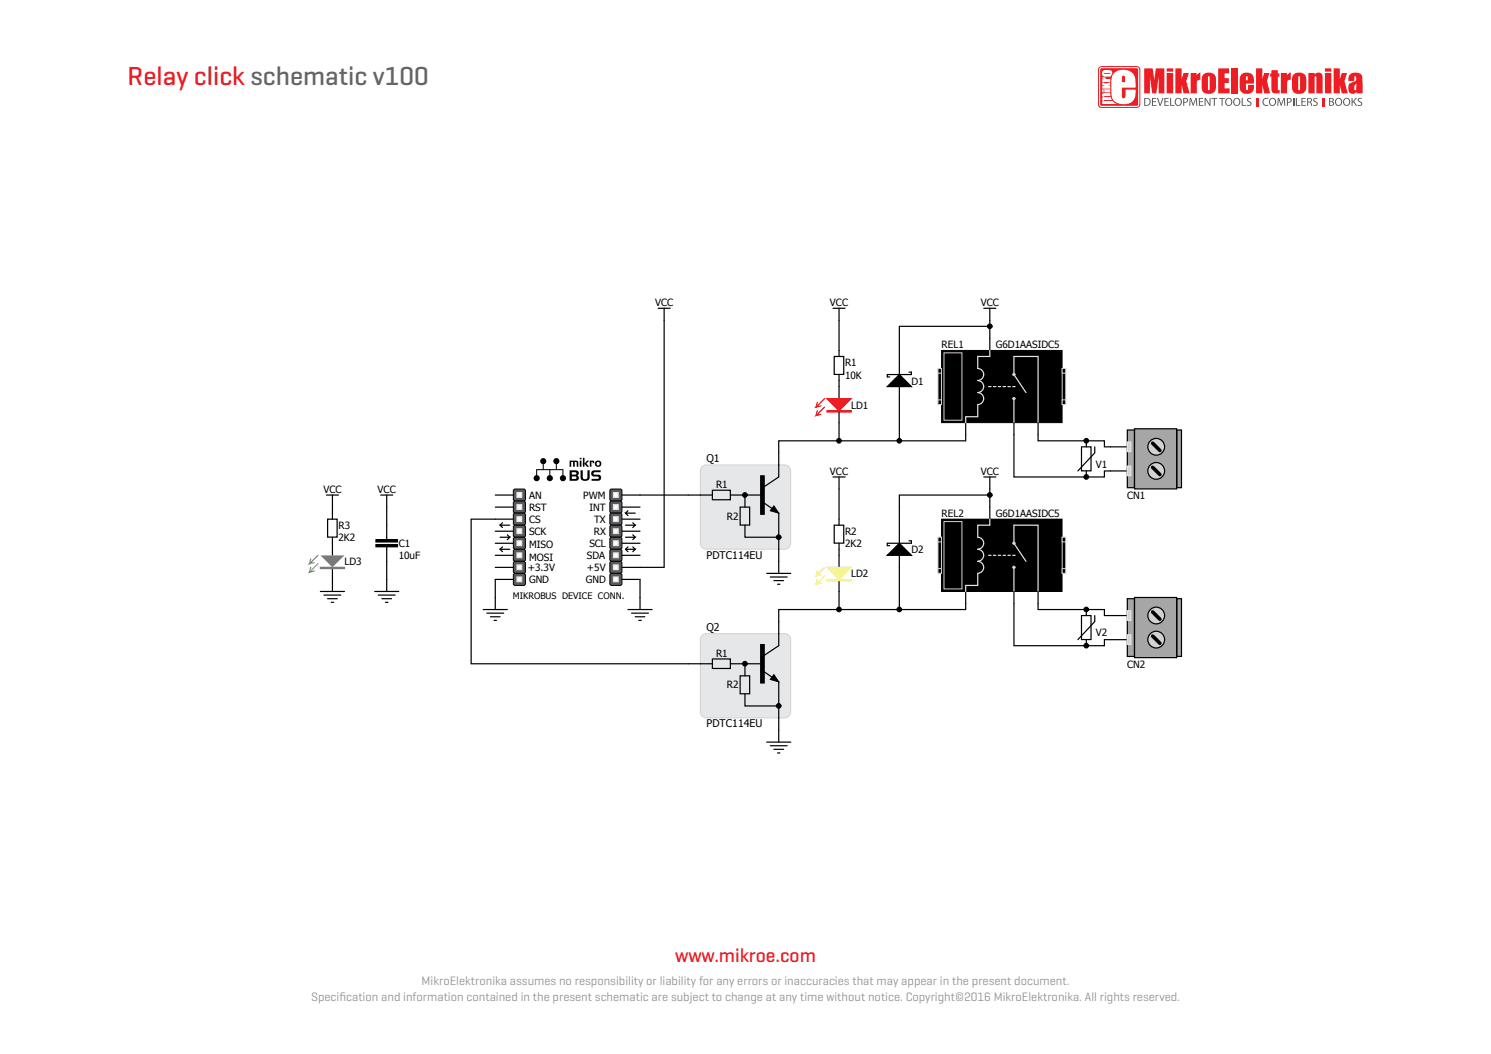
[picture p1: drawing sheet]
<svg xmlns="http://www.w3.org/2000/svg" width="297mm" height="210mm" viewBox="0 0 297 210" stroke-linecap="round" stroke-linejoin="round" font-family="sans-serif">
<!-- layer: Layer 1 -->
<path d="M0 0h297v210h-297z" fill="none" stroke="#fff" stroke-width=".35"/>
<g fill="#ed1d24">
<path d="M218.9 13.4l.5-.2h7a.69 .69 0 0 1 .7 .7v6.9a.69 .69 0 0 1-.7 .7h-7a.69 .69 0 0 1-.7-.7v-6.9z"/>
<path d="M227.9 13.6h1.7l.3 2.4 .3-2.4h1.7v5h-1.1v-3.3l-.5 3.3h-.8l-.4-3.3v3.3h-1.2z"/>
<path d="M234.1 13.6h1.3v2.1l.4-1.2h1l-.5 1.7 .7 2.4h-1.2l-.4-1.8v1.8h-1.3z"/>
<path d="M237.1 14.5h1.3l-.1 .6 .4-.5 .4-.1v1.4l-.5 .1-.2 .3v2.3h-1.3z"/>
<path d="M242.7 13.6h2.1v1h-.8v1h.8v.9h-.8v1.1h.9v1h-2.2z"/>
<path d="M245.2 13.6h1.3v5h-1.3z"/>
<path d="M250.2 13.6h1.2v2.1l.4-1.2h1.1l-.5 1.7 .6 2.4h-1.2l-.4-1.8v1.8h-1.2z"/>
<path d="M253.3 14h1.2v.6h.4v.7h-.4v2.2l.1 .4 .3 .1v.6h-.5a.92 .92 0 0 1-1-.2 .92 .92 0 0 1-.1-1v-2.1h-.3v-.7h.3z"/>
<path d="M255.1 14.5h1.3l-.1 .6 .4-.5 .4-.1v1.4l-.5 .1-.2 .3v2.3h-1.3z"/>
<path d="M260.6 14.5h1.3v.4a.91 .91 0 0 1 1.2-.3 .91 .91 0 0 1 .4 1.2v2.8h-1.3v-3.2l-.1-.2-.2 .2v3.2h-1.3z"/>
<path d="M265.6 13.6h1.3v2.1l.4-1.2h1l-.5 1.7 .7 2.4h-1.2l-.4-1.8v1.8h-1.3z"/>
<path d="M232.4 13.6h1.3v.7h-1.3zM232.4 14.5h1.3v4.1h-1.3z"/>
<path d="M239.7 14.8a1.46 1.46 0 0 1 1.7-.3 1.46 1.46 0 0 1 .8 1.5v1a1.48 1.48 0 0 1-1 1.7 1.48 1.48 0 0 1-1.8-.8v-2.2zM240.7 15.2l-.1 2.3v.4l.2 .1 .2-.2v-2.1l-.1-.4z"/>
<path d="M247.4 14.8a1.5 1.5 0 0 1 1.6-.2 1.5 1.5 0 0 1 .8 1.5v.6h-1.6v1.2h.4v-1h1.2a1.45 1.45 0 0 1-1.3 1.8 1.45 1.45 0 0 1-1.6-1.6l.1-1.8zM248.3 15.2l-.1 .8h.3v-.7z"/>
<path d="M257.7 14.8a1.46 1.46 0 0 1 1.7-.3 1.46 1.46 0 0 1 .8 1.5v1a1.48 1.48 0 0 1-1 1.7 1.48 1.48 0 0 1-1.8-.8v-2.2zM258.7 15.2l-.1 2.3v.4l.2 .1 .2-.2v-2.1l-.1-.4z"/>
<path d="M263.9 13.6h1.3v.7h-1.3zM263.9 14.5h1.3v4.1h-1.3z"/>
<path d="M269 14.8a1.44 1.44 0 0 1 1.5-.3 1.44 1.44 0 0 1 .9 1.2v2.9h-1.2v-.3a.91 .91 0 0 1-1.2 .3 .91 .91 0 0 1-.4-1.2v-.3a2.24 2.24 0 0 1 1.5-1.1l.1-.6-.2-.2-.2 .1v.8h-1.2v-.8zM270 16.8a.86 .86 0 0 0 0 1.2l.2-.2v-1.1z"/>
</g>
<g fill="#fff">
<path d="M219.2 13.4l-.3 .5 .1 7.2 .4 .2 7.3-.1 .2-.4v-7.2l-.5-.2zM219.3 13.6h7.1l.3 .1v7.1l-.1 .2-7.2 .1-.2-.2v-7z"/>
<path d="M219.6 17.8v.6h.2v-.6zM219.5 15.4l.3 .4h-.2v.5h1.6v-.6h-.9l-.1-.3zM220 17.8v.6h1.2v-.6zM219.6 16.4v.5l.5 .2h-.5v.6h1.6v-.6h-.6l.6-.2v-.5l-.9 .2zM219.7 18.6l-.2 .4 .2 .4-.2 .3 .2 .4h-.1v.6h2.8l-.8-.6h-1.7v-.2h1.6l-.2-.6-1.4-.1 1.3-.1v-.5zM219.7 14.1a.74 .74 0 0 0-.1 .9 .74 .74 0 0 0 .9 .3l.8-.1a.74 .74 0 0 0-.2-1.2h-1.1zM219.9 14.6h1.3l-1.1 .1z"/>
<path d="M222 14.5a2.77 2.77 0 0 1 4 .6l.2 1v1.4h-2.7v2a.35 .35 0 0 0 .4 .1 .35 .35 0 0 0 .3-.3v-1.4h2a2.31 2.31 0 0 1-3 2.8 2.06 2.06 0 0 1-1.8-2.5l.1-2.7zM223.5 15.2v1.2h.6l-.1-1.2-.2-.1z"/>
</g>
<g fill="#ed1d24">
<path d="M250.3 19.5h.4v1.7h-.4z"/>
<path d="M263.4 19.5h.4v1.7h-.4z"/>
</g>
<g fill="#58595b">
<path d="M229.5 19.5h.8v.2h-.6v.5h.6v.1h-.6v.6h.7v.2h-.9z"/>
<path d="M230.5 19.5h.2l.4 1.4 .4-1.4h.3l-.6 1.6h-.2z"/>
<path d="M231.9 19.5h.9v.2h-.7v.5h.6v.1h-.6v.6h.7v.2h-.9z"/>
<path d="M233.1 19.5h.2v1.4h.7v.2h-.9z"/>
<path d="M237 19.5h.3l.4 1.3 .4-1.3h.3l.1 1.6h-.2l-.1-1.4-.5 1.4h-.1l-.4-1.4-.1 1.4h-.2z"/>
<path d="M238.8 19.5h.9v.2h-.7v.5h.6v.1h-.6v.6h.7v.2h-.9z"/>
<path d="M240 19.5h.2l.8 1.3-.1-1.3h.2v1.6h-.2l-.8-1.3v1.3h-.1z"/>
<path d="M241.3 19.5h1.2v.2h-.5v1.4h-.2v-1.4h-.5z"/>
<path d="M242.9 19.5h1.1v.2h-.5v1.4h-.2v-1.4h-.4z"/>
<path d="M247.3 19.5h.2v1.4h.7v.2h-.9z"/>
<path d="M248.5 19.7l.4-.2 .3 .1v.1h-.3l-.3 .1v.2l.3 .2a.46 .46 0 0 1 .4 .4 .46 .46 0 0 1-.2 .4h-.7v-.2l.4 .1 .3-.1v-.3l-.3-.1a.45 .45 0 0 1-.3-.7z"/>
<path d="M251.7 19.7l.6-.2 .4 .1-.1 .1a.64 .64 0 0 0-.9 .6 .64 .64 0 0 0 .9 .6l.1 .1a.82 .82 0 0 1-1.1-.2 .82 .82 0 0 1 .1-1.1z"/>
<path d="M254.5 19.5h.3l.4 1.3 .5-1.3h.2l.1 1.6h-.2v-1.4l-.5 1.4h-.2l-.4-1.4-.1 1.4h-.2z"/>
<path d="M257.6 19.5h.2v1.6h-.2z"/>
<path d="M258.1 19.5h.2v1.4h.7v.2h-.9z"/>
<path d="M259.2 19.5h.9v.2h-.7v.5h.6v.1h-.6v.6h.7v.2h-.9z"/>
<path d="M261.6 19.7l.5-.2 .3 .1v.1h-.3l-.3 .1v.2l.3 .2a.46 .46 0 0 1 .4 .4 .46 .46 0 0 1-.2 .4h-.7v-.2l.4 .1 .3-.1v-.3l-.3-.1a.45 .45 0 0 1-.4-.7z"/>
<path d="M269.2 19.5h.2v.8l.6-.8h.3l-.6 .7 .6 .9h-.2l-.5-.8-.2 .2v.6h-.2z"/>
<path d="M270.5 19.7l.4-.2 .4 .1-.1 .1h-.3l-.2 .1v.2l.3 .2a.46 .46 0 0 1 .3 .4 .46 .46 0 0 1-.2 .4h-.7l.1-.2 .3 .1 .3-.1v-.3l-.2-.1a.45 .45 0 0 1-.4-.7z"/>
<path d="M227.9 19.5a.88 .88 0 0 1 1.3 .8 .88 .88 0 0 1-1.3 .8zM228.1 19.7v1.2a.66 .66 0 0 0 .9-.6 .66 .66 0 0 0-.9-.6z"/>
<path d="M234 20.3a.76 .76 0 0 1 1.5 0 .76 .76 0 0 1-1.5 0zM234.3 19.9a.58 .58 0 0 0 0 .8 .58 .58 0 0 0 .8 .1 .58 .58 0 0 0 .1-.9 .58 .58 0 0 0-.9 0z"/>
<path d="M235.7 19.5a.58 .58 0 0 1 .7 .1 .58 .58 0 0 1 .1 .7l-.6 .2v.6h-.2zM235.9 19.7v.6h.4a.32 .32 0 0 0 .2-.3 .32 .32 0 0 0-.2-.3z"/>
<path d="M244 20.3a.76 .76 0 0 1 1.5 0 .76 .76 0 0 1-1.5 0zM244.4 19.9a.58 .58 0 0 0-.1 .8 .58 .58 0 0 0 .8 .1 .58 .58 0 0 0 .1-.9 .58 .58 0 0 0-.8 0z"/>
<path d="M245.6 20.3a.76 .76 0 0 1 1.5 0 .76 .76 0 0 1-1.5 0zM246 19.9a.58 .58 0 0 0-.1 .8 .58 .58 0 0 0 .8 .1 .58 .58 0 0 0 .1-.9 .58 .58 0 0 0-.8 0z"/>
<path d="M252.7 20.3a.8 .8 0 0 1 1.6 0 .8 .8 0 0 1-1.6 0zM253.1 19.9a.58 .58 0 0 0-.1 .8 .58 .58 0 0 0 .9 .1 .58 .58 0 0 0 0-.9 .58 .58 0 0 0-.8 0z"/>
<path d="M256.3 19.5a.58 .58 0 0 1 .8 .1 .58 .58 0 0 1 .1 .7l-.7 .2v.6h-.2zM256.5 19.7v.6h.4a.32 .32 0 0 0 .2-.3 .32 .32 0 0 0-.2-.3z"/>
<path d="M260.4 19.5a.55 .55 0 0 1 .7 0 .55 .55 0 0 1 .1 .7l-.2 .1 .4 .8h-.2l-.2-.6-.2-.1h-.2v.7h-.2zM260.6 19.7v.6a.37 .37 0 0 0 .4-.1 .37 .37 0 0 0 .1-.4z"/>
<path d="M264.8 19.5a.52 .52 0 0 1 .6 0 .52 .52 0 0 1 .2 .7h-.2a.47 .47 0 0 1 .3 .7 .47 .47 0 0 1-.6 .2h-.3zM265 19.7v.5l.4-.1v-.3zM265 20.3v.6l.5-.1v-.3z"/>
<path d="M265.9 20.3a.76 .76 0 0 1 1.5 0 .76 .76 0 0 1-1.5 0zM266.3 19.9a.58 .58 0 0 0-.1 .8 .58 .58 0 0 0 .8 .1 .58 .58 0 0 0 .1-.9 .58 .58 0 0 0-.8 0z"/>
<path d="M267.5 20.3a.76 .76 0 0 1 1.5 0 .76 .76 0 0 1-1.5 0zM267.9 19.9a.58 .58 0 0 0-.1 .8 .58 .58 0 0 0 .8 .1 .58 .58 0 0 0 .1-.9 .58 .58 0 0 0-.8 0z"/>
</g>
<path d="M221.2 93.8h4.8M221.2 89h4.8" fill="none" stroke="#000" stroke-width=".24"/>
<path d="M234.4 85.7h.9v11.5h-.9z" fill="#a6a6a6"/>
<path d="M234.4 85.7h.9v11.5h-.9z" fill="none" stroke="#000" stroke-width=".24"/>
<path d="M224.6 85.7h1.4v11.5h-1.4z" fill="#a6a6a6"/>
<path d="M224.6 85.7h1.4v11.5h-1.4z" fill="none" stroke="#000" stroke-width=".24"/>
<path d="M226 85.4h8.4v12h-8.4z" fill="#a6a6a6" stroke="#000" stroke-width=".24"/>
<g fill="#d1d2d5" stroke="#000" stroke-width=".24">
<circle cx="230.3" cy="93.8" r="1.67"/>
<circle cx="230.3" cy="89" r="1.67"/>
</g>
<path d="M229.6 88.3l1.4 1.5M229.6 93.1l1.4 1.5" fill="none" stroke="#000" stroke-width=".72"/>
<path d="M224.6 92.9h.7v1.9h-.7z" fill="#d1d2d5"/>
<path d="M224.6 92.9h.7v1.9h-.7z" fill="none" stroke="#e5e5e5" stroke-width=".24"/>
<path d="M224.6 88.1h.7v1.9h-.7z" fill="#d1d2d5"/>
<path d="M224.6 88.1h.7v1.9h-.7z" fill="none" stroke="#e5e5e5" stroke-width=".24"/>
<path d="M221.2 127.4h4.8M221.2 122.6h4.8" fill="none" stroke="#000" stroke-width=".24"/>
<path d="M234.4 119.3h.9v11.5h-.9z" fill="#a6a6a6"/>
<path d="M234.4 119.3h.9v11.5h-.9z" fill="none" stroke="#000" stroke-width=".24"/>
<path d="M224.6 119.3h1.4v11.5h-1.4z" fill="#a6a6a6"/>
<path d="M224.6 119.3h1.4v11.5h-1.4z" fill="none" stroke="#000" stroke-width=".24"/>
<path d="M226 119h8.4v12h-8.4z" fill="#a6a6a6" stroke="#000" stroke-width=".24"/>
<g fill="#d1d2d5" stroke="#000" stroke-width=".24">
<circle cx="230.3" cy="127.4" r="1.67"/>
<circle cx="230.3" cy="122.6" r="1.67"/>
</g>
<path d="M229.6 121.9l1.4 1.5M229.6 126.7l1.4 1.5" fill="none" stroke="#000" stroke-width=".72"/>
<path d="M224.6 126.5h.7v1.9h-.7z" fill="#d1d2d5"/>
<path d="M224.6 126.5h.7v1.9h-.7z" fill="none" stroke="#e5e5e5" stroke-width=".24"/>
<path d="M224.6 121.7h.7v1.9h-.7z" fill="#d1d2d5"/>
<path d="M224.6 121.7h.7v1.9h-.7z" fill="none" stroke="#e5e5e5" stroke-width=".24"/>
<path d="M66.2 108.2v2.4M66.2 113v2.4" fill="none" stroke="#000" stroke-width=".24"/>
<path d="M63.8 113.2h4.8" fill="none" stroke="#a6a6a6" stroke-width=".24"/>
<path d="M63.8 113h4.8v.3h-4.8z" fill="none" stroke="#68ba57" stroke-width=".24"/>
<path d="M63.8 110.6h4.8l-2.4 2.4z" fill="#68ba57"/>
<path d="M61.9 113l-.2 1M61.9 111.4l-.2 .9M63.3 112.3l-1.6 1.7 .9-.2M63.3 110.6l-1.6 1.7 .9-.2" fill="none" stroke="#68ba57" stroke-width=".24"/>
<path d="M167.1 77v2.4M167.1 81.8v2.4" fill="none" stroke="#000" stroke-width=".24"/>
<path d="M164.7 81.9h4.8" fill="none" stroke="#d00033" stroke-width=".24"/>
<path d="M164.7 81.8h4.8v.3h-4.8z" fill="none" stroke="#d01209" stroke-width=".24"/>
<path d="M164.7 79.4h4.8l-2.4 2.4z" fill="#d01209"/>
<path d="M164.2 79.4l-1.6 1.7 .9-.2M164.7 79.4h4.8l-2.4 2.4zM162.8 81.8l-.2 1M162.8 80.1l-.2 1M164.2 81.1l-1.6 1.7 .9-.3" fill="none" stroke="#d01209" stroke-width=".24"/>
<path d="M167.1 110.6v2.4M167.1 115.4v2.4" fill="none" stroke="#000" stroke-width=".24"/>
<path d="M164.7 115.4h4.8v.3h-4.8zM164.7 115.6h4.8" fill="none" stroke="#fff839" stroke-width=".24"/>
<path d="M164.7 113h4.8l-2.4 2.4z" fill="#fff839"/>
<path d="M162.8 115.4l-.2 1M162.8 113.8l-.2 .9M164.2 114.7l-1.6 1.7 .9-.2M164.2 113l-1.6 1.7 .9-.2M164.7 113h4.8l-2.4 2.4z" fill="none" stroke="#fff839" stroke-width=".24"/>
<path d="M187.6 69.8h24v14.4h-24z" fill="#000" stroke="#000" stroke-width=".2"/>
<path d="M197.2 67.4v2.4M192.4 84.2v2.4" fill="none" stroke="#000" stroke-width=".24"/>
<path d="M194.8 75.8a1.19 1.19 0 0 1 1.1 1.2 1.19 1.19 0 0 1-1.1 1.2M194.8 78.2a1.19 1.19 0 0 1 1.1 1.2 1.19 1.19 0 0 1-1.1 1.2v2.4h-2.4v1.2M197.2 69.8v1.2h-2.4v2.4a1.19 1.19 0 0 1 1.1 1.2 1.19 1.19 0 0 1-1.1 1.2M198.8 77h.5M199.8 77h.5M200.8 77h.5M201.7 77h.5M202 79.4v4.8M204.4 78.2l-2.4-3.6v-3.6h4.8v13.2" fill="none" stroke="#e5e5e5" stroke-width=".24"/>
<g fill="#e6e7e8" stroke="#d1d2d5" stroke-width=".2">
<circle cx="202" cy="74.6" r=".23"/>
<circle cx="202" cy="79.4" r=".23"/>
</g>
<path d="M196.9 77h.5M197.9 77h.5M194.8 109.4a1.19 1.19 0 0 1 1.1 1.2 1.19 1.19 0 0 1-1.1 1.2M194.8 111.8a1.19 1.19 0 0 1 1.1 1.2 1.19 1.19 0 0 1-1.1 1.2v2.4h-2.4v1.2M197.2 103.4v1.2h-2.4v2.4a1.19 1.19 0 0 1 1.1 1.2 1.19 1.19 0 0 1-1.1 1.2M198.8 110.6h.5M199.8 110.6h.5M200.8 110.6h.5M201.7 110.6h.5M202 113v4.8M204.4 111.8l-2.4-3.6v-3.6h4.8v13.2" fill="none" stroke="#e5e5e5" stroke-width=".24"/>
<path d="M202 84.2v2.4M206.8 84.2v2.4M192.4 117.8v2.4M197.2 101v2.4" fill="none" stroke="#000" stroke-width=".24"/>
<path d="M188 70.3h3.6v13.4h-3.6z" fill="#000" stroke="#d1d2d5" stroke-width=".2"/>
<path d="M186.8 73.4h.7v7.2h-.7zM186.8 73.4h.7v1h-.7zM186.8 79.7h.7v.9h-.7zM211.6 73.4h.7v7.2h-.7zM211.6 73.4h.7v1h-.7zM211.6 79.7h.7v.9h-.7zM187.6 103.4h24v14.4h-24z" fill="#000"/>
<path d="M186.8 73.4h.7v7.2h-.7zM186.8 73.4h.7v1h-.7zM186.8 79.7h.7v.9h-.7zM211.6 73.4h.7v7.2h-.7zM211.6 73.4h.7v1h-.7zM211.6 79.7h.7v.9h-.7z" fill="none" stroke="#d1d2d5" stroke-width=".2"/>
<path d="M187.6 103.4h24v14.4h-24z" fill="none" stroke="#000" stroke-width=".2"/>
<g fill="#e6e7e8" stroke="#d1d2d5" stroke-width=".2">
<circle cx="202" cy="108.2" r=".23"/>
<circle cx="202" cy="113" r=".23"/>
</g>
<path d="M196.9 110.6h.5M197.9 110.6h.5" fill="none" stroke="#e5e5e5" stroke-width=".24"/>
<g fill="none" stroke="#000" stroke-width=".24">
<path d="M165.9 61.4h2.4M167.1 61.4v2.4M196 61.4h2.4M197.2 61.4v2.4M98.7 98.6h3.6M123.9 98.6h3.6M165.9 95h2.4M167.1 95v2.4M215.4 89h1.9v4.8h-1.9zM216.4 87.8v1.2M216.4 93.8v1.2M218.1 89v1.2l-3.4 3.6"/>
<path d="M98.7 101h3.6M98.7 103.4h3.6M98.7 105.8h3.6M98.7 108.2h3.6M98.7 110.6h3.6M98.7 113h3.6M98.7 115.4h3.6M123.9 101h3.6M123.9 103.4h3.6M123.9 105.8h3.6M123.9 108.2h3.6M123.9 110.6h3.6"/>
<path d="M123.9 113h3.6M123.9 115.4h3.6M152.7 114.2h4.8M153.4 115h3.4M154.2 115.7h1.9M154.9 116.4h.5M155.1 111.8v2.4M202 117.8v2.4M206.8 117.8v2.4M215.4 122.6h1.9v4.8h-1.9zM216.4 121.4v1.2M216.4 127.4v1.2"/>
<path d="M218.1 122.6v1.2l-3.4 3.6M152.7 147.9h4.8M153.4 148.6h3.4M154.2 149.3h1.9M154.9 150h.5M155.1 145.5v2.4"/>
</g>
<path d="M188 103.9h3.6v13.4h-3.6z" fill="#000" stroke="#d1d2d5" stroke-width=".2"/>
<path d="M186.8 107h.7v7.2h-.7zM186.8 107h.7v1h-.7zM186.8 113.3h.7v.9h-.7zM211.6 107h.7v7.2h-.7zM211.6 107h.7v1h-.7zM211.6 113.3h.7v.9h-.7z" fill="#000"/>
<path d="M186.8 107h.7v7.2h-.7zM186.8 107h.7v1h-.7zM186.8 113.3h.7v.9h-.7zM211.6 107h.7v7.2h-.7zM211.6 107h.7v1h-.7zM211.6 113.3h.7v.9h-.7z" fill="none" stroke="#d1d2d5" stroke-width=".2"/>
<path d="M102.3 97.7l.2-.3h1.9l.3 .3v1.9l-.3 .2h-1.9l-.2-.2z" fill-rule="evenodd" fill="#5a5a5f"/>
<path d="M102.3 97.7l.2-.3h1.9l.3 .3v1.9l-.3 .2h-1.9l-.2-.2z" fill="none" stroke="#000" stroke-width=".2"/>
<path d="M102.3 100.1l.2-.3h1.9l.3 .3v1.9l-.3 .2h-1.9l-.2-.2z" fill-rule="evenodd" fill="#5a5a5f"/>
<path d="M102.3 100.1l.2-.3h1.9l.3 .3v1.9l-.3 .2h-1.9l-.2-.2z" fill="none" stroke="#000" stroke-width=".2"/>
<path d="M103 98.2h.9v.9h-.9z" fill="#fff"/>
<path d="M103 98.2h.9v.9h-.9z" fill="none" stroke="#e5e5e5" stroke-width=".24"/>
<path d="M103 100.6h.9v.9h-.9z" fill="#fff" stroke="#e5e5e5" stroke-width=".24"/>
<path d="M102.3 102.5l.2-.3h1.9l.3 .3v1.9l-.3 .2h-1.9l-.2-.2z" fill-rule="evenodd" fill="#5a5a5f"/>
<path d="M102.3 102.5l.2-.3h1.9l.3 .3v1.9l-.3 .2h-1.9l-.2-.2z" fill="none" stroke="#000" stroke-width=".2"/>
<path d="M102.3 104.9l.2-.3h1.9l.3 .3v1.9l-.3 .2h-1.9l-.2-.2z" fill-rule="evenodd" fill="#5a5a5f"/>
<path d="M102.3 104.9l.2-.3h1.9l.3 .3v1.9l-.3 .2h-1.9l-.2-.2z" fill="none" stroke="#000" stroke-width=".2"/>
<path d="M103 103h.9v.9h-.9z" fill="#fff"/>
<path d="M103 103h.9v.9h-.9z" fill="none" stroke="#e5e5e5" stroke-width=".24"/>
<path d="M103 105.4h.9v.9h-.9z" fill="#fff" stroke="#e5e5e5" stroke-width=".24"/>
<path d="M102.3 107.3l.2-.3h1.9l.3 .3v1.9l-.3 .2h-1.9l-.2-.2z" fill-rule="evenodd" fill="#5a5a5f"/>
<path d="M102.3 107.3l.2-.3h1.9l.3 .3v1.9l-.3 .2h-1.9l-.2-.2z" fill="none" stroke="#000" stroke-width=".2"/>
<path d="M102.3 109.7l.2-.3h1.9l.3 .3v1.9l-.3 .2h-1.9l-.2-.2z" fill-rule="evenodd" fill="#5a5a5f"/>
<path d="M102.3 109.7l.2-.3h1.9l.3 .3v1.9l-.3 .2h-1.9l-.2-.2z" fill="none" stroke="#000" stroke-width=".2"/>
<path d="M103 107.8h.9v.9h-.9z" fill="#fff" stroke="#e5e5e5" stroke-width=".24"/>
<path d="M103 110.2h.9v.9h-.9z" fill="#fff"/>
<path d="M103 110.2h.9v.9h-.9z" fill="none" stroke="#e5e5e5" stroke-width=".24"/>
<path d="M102.3 112.1l.2-.3h1.9l.3 .3v1.9l-.3 .2h-1.9l-.2-.2z" fill-rule="evenodd" fill="#5a5a5f"/>
<path d="M102.3 112.1l.2-.3h1.9l.3 .3v1.9l-.3 .2h-1.9l-.2-.2z" fill="none" stroke="#000" stroke-width=".2"/>
<path d="M102.3 114.5l.2-.3h1.9l.3 .3v1.9l-.3 .2h-1.9l-.2-.2z" fill-rule="evenodd" fill="#5a5a5f"/>
<path d="M102.3 114.5l.2-.3h1.9l.3 .3v1.9l-.3 .2h-1.9l-.2-.2z" fill="none" stroke="#000" stroke-width=".2"/>
<g fill="#fff" stroke="#e5e5e5" stroke-width=".24">
<path d="M103 112.6h.9v.9h-.9z"/>
<path d="M103 115h.9v.9h-.9z"/>
</g>
<path d="M121.5 97.7l.2-.3h1.9l.3 .3v1.9l-.3 .2h-1.9l-.2-.2z" fill-rule="evenodd" fill="#5a5a5f"/>
<path d="M121.5 97.7l.2-.3h1.9l.3 .3v1.9l-.3 .2h-1.9l-.2-.2z" fill="none" stroke="#000" stroke-width=".2"/>
<path d="M121.5 100.1l.2-.3h1.9l.3 .3v1.9l-.3 .2h-1.9l-.2-.2z" fill-rule="evenodd" fill="#5a5a5f"/>
<path d="M121.5 100.1l.2-.3h1.9l.3 .3v1.9l-.3 .2h-1.9l-.2-.2z" fill="none" stroke="#000" stroke-width=".2"/>
<path d="M122.2 98.2h.9v.9h-.9z" fill="#fff"/>
<path d="M122.2 98.2h.9v.9h-.9z" fill="none" stroke="#e5e5e5" stroke-width=".24"/>
<path d="M122.2 100.6h.9v.9h-.9z" fill="#fff"/>
<path d="M122.2 100.6h.9v.9h-.9z" fill="none" stroke="#e5e5e5" stroke-width=".24"/>
<path d="M121.5 102.5l.2-.3h1.9l.3 .3v1.9l-.3 .2h-1.9l-.2-.2z" fill-rule="evenodd" fill="#5a5a5f"/>
<path d="M121.5 102.5l.2-.3h1.9l.3 .3v1.9l-.3 .2h-1.9l-.2-.2z" fill="none" stroke="#000" stroke-width=".2"/>
<path d="M121.5 104.9l.2-.3h1.9l.3 .3v1.9l-.3 .2h-1.9l-.2-.2z" fill-rule="evenodd" fill="#5a5a5f"/>
<path d="M121.5 104.9l.2-.3h1.9l.3 .3v1.9l-.3 .2h-1.9l-.2-.2z" fill="none" stroke="#000" stroke-width=".2"/>
<path d="M122.2 103h.9v.9h-.9z" fill="#fff"/>
<path d="M122.2 103h.9v.9h-.9z" fill="none" stroke="#e5e5e5" stroke-width=".24"/>
<path d="M122.2 105.4h.9v.9h-.9z" fill="#fff"/>
<path d="M122.2 105.4h.9v.9h-.9z" fill="none" stroke="#e5e5e5" stroke-width=".24"/>
<path d="M121.5 107.3l.2-.3h1.9l.3 .3v1.9l-.3 .2h-1.9l-.2-.2z" fill-rule="evenodd" fill="#5a5a5f"/>
<path d="M121.5 107.3l.2-.3h1.9l.3 .3v1.9l-.3 .2h-1.9l-.2-.2z" fill="none" stroke="#000" stroke-width=".2"/>
<path d="M121.5 109.7l.2-.3h1.9l.3 .3v1.9l-.3 .2h-1.9l-.2-.2z" fill-rule="evenodd" fill="#5a5a5f"/>
<path d="M121.5 109.7l.2-.3h1.9l.3 .3v1.9l-.3 .2h-1.9l-.2-.2z" fill="none" stroke="#000" stroke-width=".2"/>
<path d="M122.2 107.8h.9v.9h-.9z" fill="#fff"/>
<path d="M122.2 107.8h.9v.9h-.9z" fill="none" stroke="#e5e5e5" stroke-width=".24"/>
<path d="M122.2 110.2h.9v.9h-.9z" fill="#fff"/>
<path d="M122.2 110.2h.9v.9h-.9z" fill="none" stroke="#e5e5e5" stroke-width=".24"/>
<path d="M121.5 112.1l.2-.3h1.9l.3 .3v1.9l-.3 .2h-1.9l-.2-.2z" fill-rule="evenodd" fill="#5a5a5f"/>
<path d="M121.5 112.1l.2-.3h1.9l.3 .3v1.9l-.3 .2h-1.9l-.2-.2z" fill="none" stroke="#000" stroke-width=".2"/>
<path d="M121.5 114.5l.2-.3h1.9l.3 .3v1.9l-.3 .2h-1.9l-.2-.2z" fill-rule="evenodd" fill="#5a5a5f"/>
<path d="M121.5 114.5l.2-.3h1.9l.3 .3v1.9l-.3 .2h-1.9l-.2-.2z" fill="none" stroke="#000" stroke-width=".2"/>
<path d="M122.2 112.6h.9v.9h-.9z" fill="#fff"/>
<path d="M122.2 112.6h.9v.9h-.9z" fill="none" stroke="#e5e5e5" stroke-width=".24"/>
<path d="M122.2 115h.9v.9h-.9z" fill="#fff"/>
<path d="M122.2 115h.9v.9h-.9z" fill="none" stroke="#e5e5e5" stroke-width=".24"/>
<g fill="none" stroke="#000" stroke-width=".24">
<path d="M131.1 61.4h2.4M132.3 61.4v51.6h-4.8M166.2 71h1.9v3.6h-1.9zM167.1 63.8v7.2M167.1 74.6v2.4M176.7 77l2.4-2.4 2.4 2.4zM179.1 77v10.8M181.1 74.1h.4v.5h-4.8v.5h.5M197.2 67.4v-2.4h-18.1v9.6M197.2 63.8v1.2M65 98.6h2.4M66.2 98.6v4.8"/>
<path d="M75.8 98.6h2.4M77 98.6v8.9M127.5 98.6h9.6M167.1 84.2v3.6M167.1 97.4v7.2M192.4 86.6v1.2h-37.3v2.4M196 95h2.4M197.2 95v3.6M202 86.6v8.4h18v-1.2h1.2M206.8 86.6v1.2h13.2v1.2h1.2M63.8 117.8h4.8M64.5 118.6h3.4"/>
<path d="M65.3 103.4h1.9v3.6h-1.9zM65.3 119.3h1.9M66.2 107v1.2M66.2 115.4v2.4M74.6 117.8h4.8M75.3 118.6h3.4M76.1 119.3h1.9M77 109v8.8M98.7 103.4h-4.9v28.9h43.3M98.7 115.4v6M99.6 107h1.9l-.4 .5M100.1 109l-.5 .4"/>
<path d="M100.1 104.2l-.5 .4M101.1 106.6l.4 .4M101.5 109.4h-1.9l.5 .5M101.5 104.6h-1.9l.5 .5M124.6 104.6h1.9l-.5 .5M124.6 107h1.9l-.5 .5M124.6 109.4h1.9l-.5 .5M124.6 109.4l.5 .5M125.1 101.8l-.5 .4M125.1 109l-.5 .4M126 104.2l.5 .4M126 106.6l.5 .4"/>
<path d="M126 109l.5 .4M126.5 102.2h-1.9l.5 .5M127.5 115.4v6M166.2 104.6h1.9v3.6h-1.9zM167.1 108.2v2.4M167.1 117.8v3.6M176.7 110.6l2.4-2.4 2.4 2.4zM179.1 110.6v10.8M181.1 107.8h.4v.4h-4.8v.5h.5M197.2 101v-2.4h-18.1v9.6M66 120h.5M76.8 120h.5"/>
<path d="M96.3 121.4h4.8M97 122.2h3.3M97.7 122.9h1.9M98.4 123.6h.5M125.1 121.4h4.8M125.8 122.2h3.4M126.5 122.9h1.9M127.2 123.6h.5M192.4 120.2v1.2h-37.3v2.4M202 120.2v8.4h18v-1.2h1.2M206.8 120.2v1.2h13.2v1.2h1.2"/>
</g>
<g fill="#000">
<path d="M176.7 77l2.4-2.4 2.4 2.4zM176.7 110.6l2.4-2.4 2.4 2.4z"/>
<path d="M74.9 107.5h4.3v.5h-4.3z" fill-rule="evenodd"/>
<path d="M74.9 108.5h4.3v.5h-4.3z" fill-rule="evenodd"/>
</g>
<path d="M74.9 107.5h4.3v.5h-4.3zM74.9 108.5h4.3v.5h-4.3z" fill="none" stroke="#000" stroke-width=".2"/>
<path d="M139.7 126.7l.6-.4 .4-.1h15.6a1.2 1.2 0 0 1 1.2 1.2v14.4a1.2 1.2 0 0 1-1.2 1.2h-15.6a1.2 1.2 0 0 1-1.2-1.2v-14.4z" fill="#e6e7e8"/>
<path d="M139.7 126.7l.6-.4 .4-.1h15.6a1.2 1.2 0 0 1 1.2 1.2v14.4a1.2 1.2 0 0 1-1.2 1.2h-15.6a1.2 1.2 0 0 1-1.2-1.2v-14.4z" fill="none" stroke="#d1d2d5" stroke-width=".2"/>
<path d="M137.1 132.3h4.8M141.9 131.3h3.6v1.9h-3.6zM145.5 132.3h6.3M147.4 134.7h1.9v3.5h-1.9zM148.4 138.3v2.4h6.7M148.4 132.3v2.4M152 133.7l3.1 2.2v9.6M155.1 123.8v4.8l-2.9 2" fill="none" stroke="#000" stroke-width=".24"/>
<path d="M154.2 134.4l.9 1.5-1.7-.5z" fill="#000"/>
<path d="M154.2 134.4l.9 1.5-1.7-.5z" fill="none" stroke="#000" stroke-width=".2"/>
<path d="M151.5 128.4h.7v7.7h-.7z" fill-rule="evenodd" fill="#000" stroke="#000" stroke-width=".2"/>
<g fill="#000" stroke="#000" stroke-width=".2">
<circle cx="148.4" cy="132.2" r=".47"/>
<circle cx="155.1" cy="140.6" r=".47"/>
</g>
<path d="M139.7 93.1l.6-.4 .4-.1h15.6a1.2 1.2 0 0 1 1.2 1.2v14.4a1.2 1.2 0 0 1-1.2 1.2h-15.6a1.2 1.2 0 0 1-1.2-1.2v-14.4z" fill="#e6e7e8"/>
<path d="M139.7 93.1l.6-.4 .4-.1h15.6a1.2 1.2 0 0 1 1.2 1.2v14.4a1.2 1.2 0 0 1-1.2 1.2h-15.6a1.2 1.2 0 0 1-1.2-1.2v-14.4z" fill="none" stroke="#d1d2d5" stroke-width=".2"/>
<path d="M137.1 98.6h4.8M141.9 97.7h3.6v1.9h-3.6zM145.5 98.6h6.3M148.4 98.6v2.4M155.1 90.2v4.8l-2.9 2M147.4 101h1.9v3.6h-1.9zM148.4 104.6v2.4h6.7M152 100.1l3.1 2.1v9.6" fill="none" stroke="#000" stroke-width=".24"/>
<path d="M154.2 100.8l.9 1.4-1.7-.4z" fill="#000"/>
<path d="M154.2 100.8l.9 1.4-1.7-.4z" fill="none" stroke="#000" stroke-width=".2"/>
<path d="M151.5 94.8h.7v7.7h-.7z" fill-rule="evenodd" fill="#000" stroke="#000" stroke-width=".2"/>
<g fill="#000" stroke="#000" stroke-width=".2">
<circle cx="197.2" cy="65" r=".47"/>
<circle cx="148.4" cy="98.6" r=".47"/>
<circle cx="167.1" cy="87.8" r=".47"/>
<circle cx="179.1" cy="87.8" r=".47"/>
<circle cx="197.2" cy="98.6" r=".47"/>
<circle cx="216.4" cy="95" r=".47"/>
<circle cx="216.4" cy="87.8" r=".47"/>
<circle cx="155.1" cy="107" r=".47"/>
<circle cx="167.1" cy="121.4" r=".47"/>
<circle cx="179.1" cy="121.4" r=".47"/>
<circle cx="216.4" cy="128.6" r=".47"/>
<circle cx="216.4" cy="121.4" r=".47"/>
</g>
<g fill="#000">
<path d="M107.8 91.4a.61 .61 0 0 1 1 .2 .61 .61 0 0 1-.5 .9v1h2.4v-1a.61 .61 0 0 1-.4-1 .61 .61 0 0 1 1 0 .61 .61 0 0 1-.4 1v1h1.3v1.2a.61 .61 0 0 1 .4 .9 .61 .61 0 0 1-1 0 .61 .61 0 0 1 .4-.9v-1h-2.4v1a.61 .61 0 0 1 .4 .9 .61 .61 0 0 1-1 0 .61 .61 0 0 1 .4-.9v-1h-2.4v1a.61 .61 0 0 1 .4 .9 .61 .61 0 0 1-1 0 .61 .61 0 0 1 .4-.9v-1.2h1.3v-1a.61 .61 0 0 1-.3-1.1zM113.5 91.8h1.2a.41 .41 0 0 1 .5 .4v.8h-.3v-.8l-.2-.2h-.2v1h-.3v-1h-.4v1h-.3zM115.6 93.7h.5v1.3a.47 .47 0 0 0 .4 .5 .47 .47 0 0 0 .5-.5v-1.3h.5v1.3a.82 .82 0 0 1-.4 .8 .82 .82 0 0 1-.9 0 .69 .69 0 0 1-.6-.8zM116.1 91.2h.3v1.2l.5-.6h.5l-.6 .6 .6 .6h-.5l-.5-.6v.6h-.3zM117.5 91.8h.5a.35 .35 0 0 1 .4 .5h-.3a.19 .19 0 0 0-.1-.3 .19 .19 0 0 0-.2 0v1h-.3zM118 93.8l1.6-.1v.4l-1.3 .1-.1 .3 .2 .1h.7a.62 .62 0 0 1 .7 .6 .62 .62 0 0 1-.8 .6h-1.2v-.4h1.1a.25 .25 0 0 0 .4-.2 .25 .25 0 0 0-.3-.3h-.5a.63 .63 0 0 1-.7-.3 .63 .63 0 0 1 .2-.8z"/>
<path d="M113.9 94.9v.5l.9-.1-.1-.3zM113.9 94.1v.5l.9-.2-.1-.3zM113.5 93.7h1a.57 .57 0 0 1 .7 .3 .57 .57 0 0 1-.2 .7l.2 .2a.57 .57 0 0 1 0 .6 .57 .57 0 0 1-.6 .3h-1.1z"/>
<path d="M115.5 91.8h.3v1.2h-.3zM115.5 91.2h.3v.3h-.3z"/>
<path d="M118.8 92.4a.35 .35 0 0 0 .7 0 .35 .35 0 0 0-.7 0zM118.5 92.4a.65 .65 0 0 1 1.3 0 .65 .65 0 0 1-1.3 0z"/>
</g>
<text font-size="5.3" fill="#ed1d24" x="25.4" y="16.9">Relay click schematic v100</text>
<text font-size="3.9" fill="#ed1d24" x="134.5" y="191.6">www.mikroe.com</text>
<g font-size="2.5" fill="#939399">
<text x="84" y="196.2">MikroElektronika assumes no responsibility or liability for any errors or inaccuracies that may appear in the present document.</text>
<text x="62" y="199.4">Specif</text>
<text x="67.6" y="199.4">ication and information contained in the present schematic are subject to change at any time without notice. Copyright©2016 MikroElektronika. All rights reserved.</text>
</g>
<g font-size="2.1">
<text x="140.7" y="92.1">Q1</text>
<text x="140.7" y="111.3">PDTC114EU</text>
<text x="140.7" y="125.7">Q2</text>
<text x="140.7" y="144.9">PDTC114EU</text>
</g>
<g font-size="2">
<text x="130.5" y="61">VCC</text>
<text x="165.3" y="61">VCC</text>
<text x="195.4" y="61">VCC</text>
<text x="187.6" y="69.4">REL1</text>
<text x="198.4" y="69.4">G6D1AASIDC5</text>
<text x="168.3" y="73">R1</text>
<text x="168.3" y="75.4">10K</text>
<text x="181.5" y="76.6">D1</text>
<text x="169.5" y="81.4">LD1</text>
<text x="165.3" y="94.6">VCC</text>
<text x="195.4" y="94.6">VCC</text>
<text x="218.3" y="93.2">V1</text>
<text x="64.4" y="98.2">VCC</text>
<text x="75.2" y="98.2">VCC</text>
<text x="105.4" y="99.4">AN</text>
<text x="105.4" y="101.8">RST</text>
<text x="116.2" y="99.4">PWM</text>
<text x="117.4" y="101.8">INT</text>
<text x="142.6" y="97.3">R1</text>
<text x="224.6" y="99.4">CN1</text>
<text x="67.4" y="105.4">R3</text>
<text x="67.4" y="107.8">2K2</text>
<text x="105.4" y="104.2">CS</text>
<text x="105.4" y="106.6">SCK</text>
<text x="118.3" y="106.6">RX</text>
<text x="118.4" y="104.2">TX</text>
<text x="144.8" y="103.5">R2</text>
<text x="168.3" y="106.6">R2</text>
<text x="187.6" y="103">REL2</text>
<text x="198.4" y="103">G6D1AASIDC5</text>
<text x="68.6" y="112.6">LD3</text>
<text x="79.4" y="109">C1</text>
<text x="79.4" y="111.4">10uF</text>
<text x="105.1" y="113.8">+3.3V</text>
<text x="105.4" y="111.7">MOSI</text>
<text x="105.4" y="109.3">MISO</text>
<text x="116.9" y="111.4">SDA</text>
<text x="116.9" y="113.8">+5V</text>
<text x="117.4" y="109">SCL</text>
<text x="168.3" y="109">2K2</text>
<text x="181.5" y="110.2">D2</text>
<text x="105.4" y="116.2">GND</text>
<text x="116.7" y="116.2">GND</text>
<text x="169.5" y="115">LD2</text>
<text x="142.6" y="130.9">R1</text>
<text x="218.3" y="126.8">V2</text>
<text x="144.8" y="137.1">R2</text>
<text x="224.6" y="133">CN2</text>
</g>
<text font-size="1.8" x="102.2" y="119.4">MIKROBUS DEVICE CONN.</text>
</svg>
